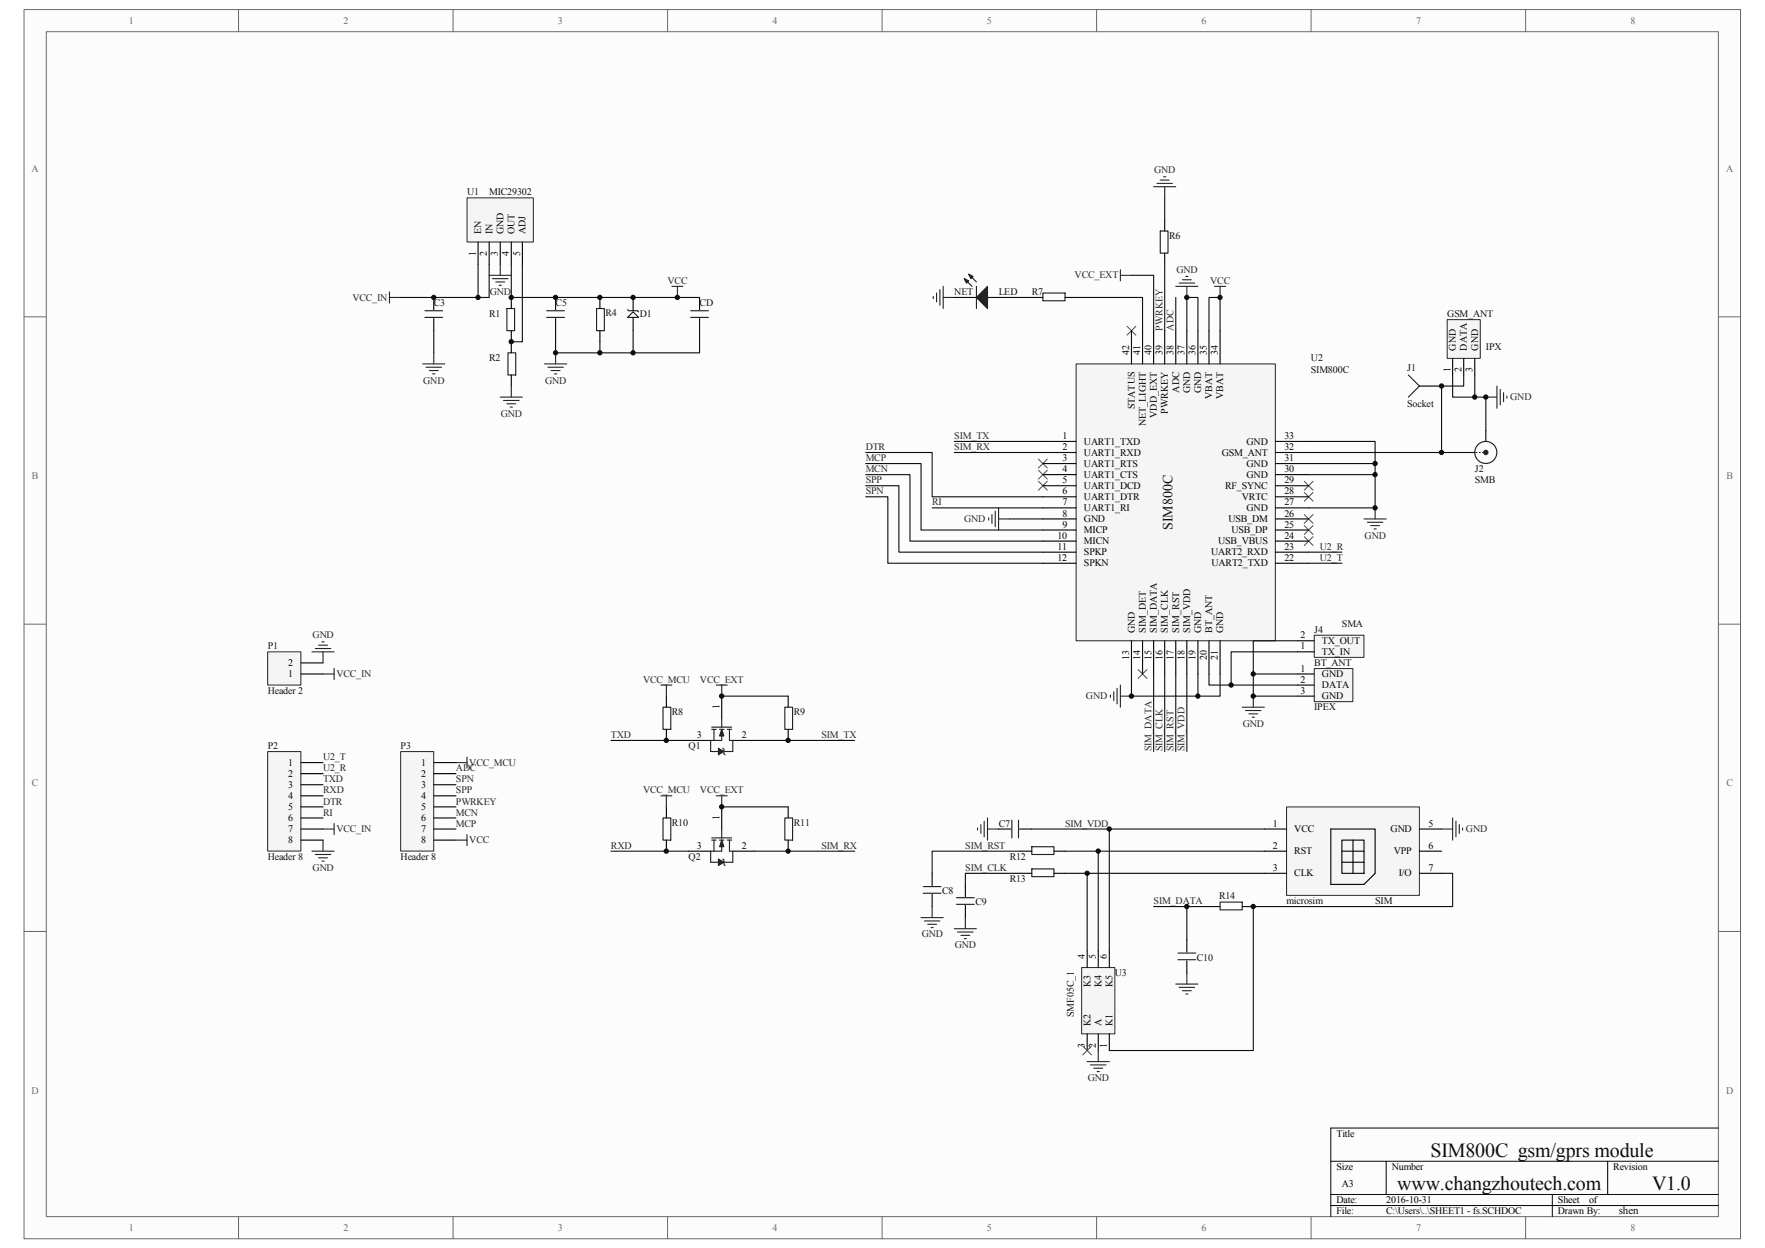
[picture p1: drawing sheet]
<svg xmlns="http://www.w3.org/2000/svg" width="297mm" height="210mm" viewBox="0 0 297 210" stroke-linecap="round" stroke-linejoin="round" font-family="sans-serif">
<path d="M4.1 1.6h288.8v206.8h-288.8z" fill="#fcfcfc"/>
<path d="M4 1.6h288.9v206.8h-288.9z" fill="none" stroke="#6a6a6a" stroke-width=".17"/>
<path d="M7.8 5.4h281.4v199.3h-281.4z" fill="#fcfcfc"/>
<g fill="none" stroke="#6a6a6a" stroke-width=".17">
<path d="M7.8 5.3h281.4v199.4h-281.4zM40.1 1.6v3.7M76.2 1.6v3.7M112.3 1.6v3.7M148.4 1.6v3.7M184.5 1.6v3.7M220.6 1.6v3.7M256.7 1.6v3.7M4 53.3h3.8M289.2 53.3h3.7M4 105h3.8M289.2 105h3.7"/>
<path d="M4 156.7h3.8M289.2 156.7h3.7M40.1 204.7v3.7M76.2 204.7v3.7M112.3 204.7v3.7M148.4 204.7v3.7M184.5 204.7v3.7M220.6 204.7v3.7M256.7 204.7v3.7"/>
</g>
<path d="M223.9 195.4h65.3M233.3 195.4v5.6M270.5 195.4v5.6M289.2 189.8h-65.3v14.9M223.9 201h65.3M223.9 202.9h65.3M261.2 201v3.7" fill="none" stroke="#000" stroke-width=".17"/>
<path d="M45.1 109.7h5.5v5.6h-5.5z" fill="#f5f5f5"/>
<path d="M45 109.7h5.6v5.6h-5.6z" fill="none" stroke="#262626" stroke-width=".17"/>
<path d="M86 50.1v1.8M86 55.6v3.8M100.9 50.1v1.8M100.9 55.6v1.9M86 63.1v1.9M50.6 113.4h3.8M50.6 111.5h3.8" fill="none" stroke="#000" stroke-width=".19"/>
<path d="M85.3 51.9h1.3v3.7h-1.3zM85.5 59.4h1.3v3.7h-1.3zM100.4 51.9h1.3v3.7h-1.3z" fill="none" stroke="#1c1c1c" stroke-width=".19"/>
<g fill="none" stroke="#262626" stroke-width=".19">
<path d="M65.5 49.1v1.9M65.5 50.1h1.9M113.1 48.2h1.8M114 48.2v1.9M54.4 113.4h1.8M56.2 112.5v1.8M52.5 143.2h3.7M53.1 143.8h2.6M53.6 144.3h1.5M54.2 144.9h.3M54.4 141.4v1.8M76.7 141.4h1.9"/>
<path d="M78.6 140.4v1.9"/>
</g>
<path d="M216.5 135.8h22.3v14.9h-22.3z" fill="#f5f5f5"/>
<path d="M216.5 135.8h22.3v14.9h-22.3z" fill="none" stroke="#262626" stroke-width=".17"/>
<path d="M212.8 139.5h3.7M223.9 139.5h7.5v7.5l-1.9 1.8h-5.6zM238.8 139.5h3.8M212.8 147h3.7M212.8 143.2h3.7M225.8 141.4h3.7v5.6h-3.7zM225.8 143.2h3.7M225.8 145.1h3.7M227.7 141.4v5.6M238.8 147h3.8M238.8 143.2h3.8" fill="none" stroke="#000" stroke-width=".19"/>
<path d="M190.4 113.4v3.7h11.2v-3.7M205.3 113.4v3.7h-3.7" fill="none" stroke="#0e0e0e" stroke-width=".19"/>
<path d="M186.9 117v.3M187.4 116.4v1.5M188 115.8v2.6M188.5 115.3v3.7M188.5 117.1h1.9M242.6 139.5h1.8M244.4 137.6v3.8M245 138.2v2.6M245.6 138.8v1.4M246.1 139.3v.4" fill="none" stroke="#262626" stroke-width=".19"/>
<path d="M221.2 112.5h6.4v5.6h-6.4z" fill="#f5f5f5"/>
<path d="M221.1 112.5h6.5v5.6h-6.5z" fill="none" stroke="#262626" stroke-width=".17"/>
<path d="M196 37v1.9M160.6 50.1h3.7M166.2 50.1h3.7M173.6 50.1h1.9M179.2 50.1h1.9M196 42.6v1.9M218.3 113.4h2.8M218.3 115.3h2.8M218.3 117.1h2.8" fill="none" stroke="#000" stroke-width=".19"/>
<g fill="none" stroke="#0e0e0e" stroke-width=".19">
<path d="M196 33.3v3.7M169.9 50.1h3.7M181.1 50.1h11.2v5.5M196 44.5v11.1M199.7 55.6v-5.5h1.9v5.5M203.4 55.6v-5.5h1.9v5.5M145.7 78h9.3v11.2h20.5M145.7 79.9h7.4v11.2h22.4M160.6 74.3h14.9M160.6 76.1h14.9M220.2 74.3h11.2v5.6h-11.2M220.2 78h11.2"/>
<path d="M231.4 79.9v5.6h-11.2M145.7 81.7h5.6v11.2h24.2M145.7 83.6h3.7v11.2h26.1M169.9 87.3h5.6M203.4 113.4v1.9h14.9M218.3 113.4h-7.4v3.7h7.4"/>
</g>
<g fill="none" stroke="#262626" stroke-width=".19">
<path d="M157 49.9v.3M157.6 49.3v1.5M158.2 48.7v2.7M158.7 48.2v3.7M158.7 50.1h1.9M197.8 48.2h3.8M198.4 47.6h2.6M199 47.1h1.5M199.5 46.5h.4M199.7 48.2v1.9M204.4 48.2h1.8M205.3 48.2v1.9"/>
<path d="M166.4 87.1v.4M166.9 86.6v1.5M167.5 86v2.6M168 87.3h1.9M168 85.5v3.7M229.5 87.3h3.8M230.1 87.9h2.6M230.6 88.4h1.5M231.2 89h.4M231.4 85.5v1.8M209 119h3.8M209.6 119.6h2.6"/>
<path d="M210.9 117.1v1.9M210.1 120.1h1.5M210.7 120.7h.4"/>
</g>
<path d="M195.2 38.9h1.3v3.7h-1.3zM162.3 46.9l1.3 1.3M163 46.1l1.3 1.3M164.3 48.2v3.7M175.5 49.3h3.7v1.3h-3.7z" fill="none" stroke="#1c1c1c" stroke-width=".19"/>
<g fill="#1c1c1c" stroke="#1c1c1c" stroke-width=".19">
<path d="M166.2 48.2v3.7l-1.9-1.8z"/>
<path d="M162.3 46.9l.7 .4-.4 .3z"/>
<path d="M163 46.1l.7 .4-.3 .4z"/>
</g>
<g fill="none" stroke="#4c4c4c" stroke-width=".17">
<path d="M189.6 54.9l1.5 1.5M191.1 54.9l-1.5 1.5M174.7 77.3l1.5 1.5M174.7 79.1l1.5 1.5M176.2 77.3l-1.5 1.5M176.2 79.1l-1.5 1.5M174.7 81l1.5 1.5M176.2 81l-1.5 1.5M219.5 90.3l1.5 1.5M219.5 88.4l1.5 1.5M219.5 86.6l1.5 1.5M219.5 82.9l1.5 1.4"/>
<path d="M219.5 81l1.5 1.5M221 90.3l-1.5 1.5M221 88.4l-1.5 1.5M221 86.6l-1.5 1.5M221 82.9l-1.5 1.4M221 81l-1.5 1.5M191.5 112.7l1.5 1.5M193 112.7l-1.5 1.5"/>
</g>
<path d="M181.1 61.3h33.5v46.5h-33.5z" fill="#f5f5f5"/>
<path d="M181.1 61.2h33.5v46.6h-33.5z" fill="none" stroke="#262626" stroke-width=".17"/>
<g fill="none" stroke="#000" stroke-width=".19">
<path d="M190.4 55.6v5.6M192.3 55.6v5.6M194.1 55.6v5.6M196 55.6v5.6M197.8 55.6v5.6M199.7 55.6v5.6M201.6 55.6v5.6M203.4 55.6v5.6M205.3 55.6v5.6M175.5 74.3h5.6M175.5 76.1h5.6M175.5 78h5.6"/>
<path d="M175.5 79.9h5.6M214.6 74.3h5.6M214.6 76.1h5.6M214.6 78h5.6M214.6 79.9h5.6M175.5 81.7h5.6M175.5 83.6h5.6M175.5 85.5h5.6M175.5 87.3h5.6M175.5 89.2h5.6M175.5 91.1h5.6M175.5 92.9h5.6"/>
<path d="M175.5 94.8h5.6M214.6 81.7h5.6M214.6 83.6h5.6M214.6 85.5h5.6M214.6 87.3h5.6M214.6 89.2h5.6M214.6 91.1h5.6M214.6 92.9h5.6M214.6 94.8h5.6M190.4 107.8v5.6M192.3 107.8v5.6M194.1 107.8v5.6"/>
<path d="M196 107.8v5.6M197.8 107.8v5.6M199.7 107.8v5.6M201.6 107.8v5.6M203.4 107.8v5.6M205.3 107.8v5.6"/>
</g>
<path d="M182 162.8h5.6v11.2h-5.6z" fill="#f5f5f5"/>
<path d="M182 162.8h5.6v11.2h-5.6z" fill="none" stroke="#262626" stroke-width=".17"/>
<path d="M182.9 160v2.8M184.8 160v2.8M186.7 160v2.8M182.9 174v2.8M184.8 174v2.8M186.7 174v2.8" fill="none" stroke="#000" stroke-width=".19"/>
<path d="M182.2 176l1.5 1.5M183.7 176l-1.5 1.5" fill="none" stroke="#4c4c4c" stroke-width=".17"/>
<path d="M243.5 53.8h5.6v6.5h-5.6z" fill="#f5f5f5"/>
<path d="M243.5 53.8h5.6v6.5h-5.6z" fill="none" stroke="#262626" stroke-width=".17"/>
<g fill="none" stroke="#000" stroke-width=".19">
<path d="M244.4 60.3v2.8M246.3 60.3v2.8M246.3 76.1h1.9M248.2 60.3v2.8M250 72.4v1.9M112.1 117.1v1.9M121.4 117.1v3.8M132.6 117.1v1.9M112.1 122.7v1.9M112.1 135.8v1.8M115.9 124.6h3.7M121.4 135.8v3.7"/>
<path d="M123.3 124.6h3.7M132.6 122.7v1.9M132.6 135.8v1.8M168 139.5h2.1M171.6 139.5h2M112.1 141.4v1.8M115.9 143.2h3.7M123.3 143.2h3.7M132.6 141.4v1.8M156.9 147v2M156.9 150.5v2M162.4 148.8v2.1"/>
<path d="M162.4 152.4v2M171.8 143.2h1.8M171.8 147h1.8M177.4 143.2h1.8M177.4 147h1.8M199.7 158.1v2.1M203.4 152.5h1.9M209 152.5h1.9M199.7 161.7v2"/>
</g>
<g fill="none" stroke="#0e0e0e" stroke-width=".19">
<path d="M197.8 50.1v5.5M145.7 76.1h11.2v7.5h18.6M220.2 76.1h22.4M244.4 63.1v3.7h5.6v5.6M246.3 63.1v1.9h-3.7v11.1h3.7M248.2 63.1v3.7M220.2 92.9h5.6M220.2 94.8h5.6M121.4 117.1h11.2M194.1 113.4v13.1M196 113.4v13.1M197.8 113.4v13.1"/>
<path d="M199.7 113.4v13.1M102.8 124.6h13.1M121.4 135.8h11.2M127 124.6h16.8M186.7 139.5v20.5M102.8 143.2h13.1M127 143.2h16.8M171.8 143.2h-14.9v3.8M171.8 147h-9.4v1.8M179.2 143.2h33.6M179.2 147h33.6M182.9 147v13"/>
<path d="M184.8 143.2v16.8M194.1 152.5h9.3M199.7 152.5v5.6M242.6 147h1.8v5.5h-33.5v24.3h-24.2"/>
</g>
<circle cx="250" cy="76.1" r=".36" fill="#1c1c1c" stroke="#1c1c1c" stroke-width=".19"/>
<g fill="none" stroke="#1c1c1c" stroke-width=".19">
<path d="M248.4 76.1h.1M248.9 76.1h.2M249.5 76.1h.2M111.6 119h1.3v3.7h-1.3zM132.1 119h1.3v3.7h-1.3zM111.6 137.6h1.3v3.8h-1.3zM119.8 122.4h3.3M119.8 122.7h.7M120.1 122.7v1.9M121.1 122.7h.7M121.4 120.9v1.5M121.4 122.7v1.9h-1.8v1.9h1.3"/>
<path d="M121.4 139.5v1.5M121.6 125.9l.2 .2v.7l.2 .2M122.4 122.7h.7M122.7 122.7v1.9h.6v1.9h-1.5M132.1 137.6h1.3v3.8h-1.3zM170.3 138v3M171.4 138v3M119.8 141h3.3M119.8 141.4h.7M120.1 141.4v1.8M121.1 141.4h.7M121.4 141.4v1.8h-1.8v1.9h1.3"/>
<path d="M121.6 144.5l.2 .2v.8l.2 .2M122.4 141.4h.7M122.7 141.4v1.8h.6v1.9h-1.5M155.4 150.3h2.9M155.4 149.2h2.9M161 152.2h2.9M161 151.1h2.9M173.6 142.5h3.8v1.3h-3.8zM173.6 146.2h3.8v1.3h-3.8zM205.3 151.8h3.7v1.3h-3.7zM198.2 161.5h3M198.2 160.4h3"/>
<circle cx="250" cy="76.1" r="1.85"/>
</g>
<g fill="#1c1c1c" stroke="#1c1c1c" stroke-width=".17">
<path d="M121.4 122.7l.4 1.1h-.7z"/>
<path d="M120.9 125.9l.9 .6-.9 .5z"/>
<path d="M121.4 141.4l.4 1.1h-.7z"/>
<path d="M120.9 144.5l.9 .6-.9 .6z"/>
</g>
<g fill="none" stroke="#262626" stroke-width=".19">
<path d="M194.1 31.4h3.7M194.7 30.9h2.6M195.2 30.3h1.5M195.8 29.7h.4M196 31.4v1.9M250 66.8h1.9M251.9 65v3.7M252.5 65.5v2.6M253 66.1v1.5M253.6 66.6v.4M52.5 109.7h3.7M53.1 109.1h2.6"/>
<path d="M53.6 108.6h1.5M54.2 108h.3M54.4 109.7v1.8M111.2 115.3h1.9M112.1 115.3v1.8M120.5 115.3h1.9M121.4 115.3v1.8M76.7 128.3h1.9M78.6 127.4v1.9M111.2 133.9h1.9M112.1 133.9v1.9M120.5 133.9h1.9"/>
<path d="M121.4 133.9v1.9M164.5 139.3v.4M165.1 138.8v1.4M165.6 138.2v2.6M166.2 137.6v3.8M166.2 139.5h1.8M155 154.4h3.7M155.5 155h2.7M156.1 155.5h1.5M156.7 156.1h.3M156.9 152.5v1.9M160.6 156.3h3.7"/>
<path d="M161.1 156.8h2.6M161.7 157.4h1.5M162.3 157.9h.3M162.4 154.4v1.9M182.9 178.6h3.8M183.5 179.2h2.6M184.1 179.8h1.4M184.8 176.8v1.8M197.8 165.6h3.8M198.4 166.1h2.6M199 166.7h1.5M199.5 167.3h.4"/>
<path d="M199.7 163.7v1.9M184.6 180.3h.4"/>
</g>
<path d="M45.1 126.5h5.5v16.7h-5.5z" fill="#f5f5f5"/>
<path d="M45 126.5h5.6v16.7h-5.6z" fill="none" stroke="#262626" stroke-width=".17"/>
<path d="M50.6 128.3h3.8M50.6 130.2h3.8M50.6 132h3.8M50.6 133.9h3.8M50.6 135.8h3.8M50.6 137.6h3.8M50.6 139.5h3.8M50.6 141.4h3.8" fill="none" stroke="#000" stroke-width=".19"/>
<path d="M67.4 126.5h5.6v16.7h-5.6z" fill="#f5f5f5"/>
<path d="M67.4 126.5h5.6v16.7h-5.6z" fill="none" stroke="#262626" stroke-width=".17"/>
<path d="M73 128.3h3.7M73 130.2h3.7M73 132h3.7M73 133.9h3.7M73 135.8h3.7M73 137.6h3.7M73 139.5h3.7M73 141.4h3.7" fill="none" stroke="#000" stroke-width=".19"/>
<path d="M221.2 106.9h8.3v3.7h-8.3z" fill="#f5f5f5"/>
<path d="M221.1 106.9h8.4v3.7h-8.4z" fill="none" stroke="#262626" stroke-width=".17"/>
<path d="M238.8 65h3.8M218.3 109.7h2.8M218.3 107.8h2.8" fill="none" stroke="#000" stroke-width=".19"/>
<path d="M190.4 46.3h3.7v9.3M218.3 109.7h-11.1v5.6M218.3 107.8h-7.4v5.6M173.6 139.5h39.2" fill="none" stroke="#0e0e0e" stroke-width=".19"/>
<path d="M188.5 45.4v1.9M188.5 46.3h1.9" fill="none" stroke="#262626" stroke-width=".19"/>
<path d="M237 63.1l1.8 1.9-1.8 1.8" fill="none" stroke="#1c1c1c" stroke-width=".19"/>
<path d="M78.6 33.3h11.1v7.4h-11.1z" fill="#f5f5f5"/>
<path d="M78.6 33.3h11.1v7.4h-11.1z" fill="none" stroke="#262626" stroke-width=".17"/>
<g fill="none" stroke="#000" stroke-width=".19">
<path d="M73 50.1v2M73 53.6v2M80.4 40.7v3.8M82.3 40.7v3.8M84.2 40.7v3.8M86 40.7v3.8M87.9 40.7v3.8M93.5 50.1v2M93.5 53.6v2M106.5 50.1v2.2M106.5 53.4v2.2M117.7 50.1v2"/>
<path d="M117.7 53.6v2"/>
</g>
<path d="M71.5 52.3h3M71.5 53.4h3M92 52.3h3M92 53.4h3M105.6 53.4l.9-.9 1 .9zM105.6 52.1l.2 .2h1.5l.2 .2M116.2 52.3h3M116.2 53.4h3" fill="none" stroke="#1c1c1c" stroke-width=".19"/>
<path d="M73 55.6v3.8M80.4 44.5v5.6h-13M82.3 44.5v5.6h-1.9M86 44.5v5.6h31.7M87.9 44.5v13h-1.9M93.5 55.6v3.8h7.4v-1.9M106.5 55.6v3.8h-5.6M117.7 55.6v3.8h-11.2M156.9 85.5h18.6" fill="none" stroke="#0e0e0e" stroke-width=".19"/>
<g fill="none" stroke="#262626" stroke-width=".19">
<path d="M73 59.4v1.8M82.3 46.3h3.7M82.9 46.9h2.6M83.4 47.4h1.5M84 48h.4M84.2 44.5v1.8M93.5 59.4v1.8M71.1 61.2h3.8M71.7 61.8h2.6M72.2 62.4h1.5M72.8 62.9h.4M84.2 66.8h3.7"/>
<path d="M84.7 67.4h2.6M85.3 67.9h1.5M85.9 68.5h.3M86 65v1.8M91.6 61.2h3.8M92.2 61.8h2.6M92.7 62.4h1.5M93.3 62.9h.4M54.4 139.5h1.8M56.2 138.6v1.8"/>
</g>
<g fill="#0e0e0e" stroke="#0e0e0e" stroke-width=".17">
<circle cx="73" cy="50" r=".36"/>
<circle cx="80.4" cy="50" r=".36"/>
<circle cx="86" cy="57.5" r=".36"/>
<circle cx="86" cy="50" r=".36"/>
<circle cx="93.5" cy="59.4" r=".36"/>
<circle cx="93.5" cy="50" r=".36"/>
<circle cx="100.9" cy="59.4" r=".36"/>
<circle cx="100.9" cy="50" r=".36"/>
<circle cx="106.5" cy="59.4" r=".36"/>
<circle cx="106.5" cy="50" r=".36"/>
<circle cx="112.1" cy="143.2" r=".36"/>
<circle cx="112.1" cy="124.6" r=".36"/>
<circle cx="114" cy="50" r=".36"/>
<circle cx="121.4" cy="135.8" r=".36"/>
<circle cx="121.4" cy="117.1" r=".36"/>
<circle cx="132.6" cy="143.2" r=".36"/>
<circle cx="132.6" cy="124.6" r=".36"/>
<circle cx="182.9" cy="146.9" r=".36"/>
<circle cx="184.8" cy="143.2" r=".36"/>
<circle cx="186.7" cy="139.5" r=".36"/>
<circle cx="190.4" cy="117.1" r=".36"/>
<circle cx="199.7" cy="152.5" r=".36"/>
<circle cx="199.7" cy="50" r=".36"/>
<circle cx="201.6" cy="117.1" r=".36"/>
<circle cx="205.3" cy="50" r=".36"/>
<circle cx="207.2" cy="115.3" r=".36"/>
<circle cx="210.9" cy="152.5" r=".36"/>
<circle cx="210.9" cy="117.1" r=".36"/>
<circle cx="210.9" cy="113.4" r=".36"/>
<circle cx="231.4" cy="85.5" r=".36"/>
<circle cx="231.4" cy="79.9" r=".36"/>
<circle cx="231.4" cy="78" r=".36"/>
<circle cx="242.6" cy="76.1" r=".36"/>
<circle cx="242.6" cy="65" r=".36"/>
<circle cx="248.2" cy="66.8" r=".36"/>
<circle cx="250" cy="66.8" r=".36"/>
</g>
<g font-size="3.4" fill="#0e0e0e">
<text x="240.7" y="194.6">SIM800C gsm/gprs module</text>
<text x="235.1" y="200.2">www.changzhoutech.com</text>
<text x="278" y="200.2">V1.0</text>
</g>
<text font-size="2.4" fill="#0e0e0e" x="197.3" y="89.2" transform="rotate(-90 197.3 89.2)">SIM800C</text>
<text font-size="1.9" fill="#0e0e0e" x="272.4" y="204.3">shen</text>
<g font-size="1.7" fill="#696969">
<text x="21.7" y="4">1</text>
<text x="57.8" y="4">2</text>
<text x="93.9" y="4">3</text>
<text x="130" y="4">4</text>
<text x="166.1" y="4">5</text>
<text x="202.2" y="4">6</text>
<text x="238.3" y="4">7</text>
<text x="274.4" y="4">8</text>
<text x="5.3" y="28.9">A</text>
<text x="290.4" y="28.9">A</text>
<text x="5.4" y="80.6">B</text>
<text x="290.5" y="80.6">B</text>
<text x="5.4" y="132.3">C</text>
<text x="290.5" y="132.3">C</text>
<text x="5.3" y="184">D</text>
<text x="290.4" y="184">D</text>
<text x="21.7" y="207.1">1</text>
<text x="57.8" y="207.1">2</text>
<text x="93.9" y="207.1">3</text>
<text x="130" y="207.1">4</text>
<text x="166.1" y="207.1">5</text>
<text x="202.2" y="207.1">6</text>
<text x="238.3" y="207.1">7</text>
<text x="274.4" y="207.1">8</text>
</g>
<g font-size="1.7" fill="#262626">
<text x="194.2" y="29.1">GND</text>
<text x="112.3" y="47.8">VCC</text>
<text x="180.8" y="46.9">VCC_EXT</text>
<text x="198" y="45.9">GND</text>
<text x="203.7" y="47.8">VCC</text>
<text x="59.3" y="50.6">VCC_IN</text>
<text x="82.4" y="49.7">GND</text>
<text x="195.6" y="55.6" transform="rotate(-90 195.6 55.6)">PWRKEY</text>
<text x="197.5" y="55.6" transform="rotate(-90 197.5 55.6)">ADC</text>
<text x="71.2" y="64.6">GND</text>
<text x="91.7" y="64.6">GND</text>
<text x="84.3" y="70.1">GND</text>
<text x="254.1" y="67.3">GND</text>
<text x="145.7" y="77.6">MCP</text>
<text x="145.7" y="75.7">DTR</text>
<text x="160.6" y="73.9">SIM_TX</text>
<text x="160.6" y="75.7">SIM_RX</text>
<text x="145.7" y="79.5">MCN</text>
<text x="145.7" y="81.3">SPP</text>
<text x="145.7" y="83.2">SPN</text>
<text x="156.9" y="85">RI</text>
<text x="162.2" y="87.9">GND</text>
<text x="222.1" y="92.5">U2_R</text>
<text x="222.1" y="94.4">U2_T</text>
<text x="229.6" y="90.7">GND</text>
<text x="52.6" y="107.4">GND</text>
<text x="56.6" y="113.9">VCC_IN</text>
<text x="108.2" y="114.9">VCC_MCU</text>
<text x="117.8" y="114.9">VCC_EXT</text>
<text x="182.7" y="117.7">GND</text>
<text x="102.8" y="124.2">TXD</text>
<text x="138.2" y="124.2">SIM_TX</text>
<text x="209.1" y="122.3">GND</text>
<text x="54.4" y="131.6">TXD</text>
<text x="54.4" y="129.8">U2_R</text>
<text x="54.4" y="127.9">U2_T</text>
<text x="76.7" y="131.6">SPN</text>
<text x="76.7" y="129.8">ADC</text>
<text x="79" y="128.8">VCC_MCU</text>
<text x="193.7" y="126.4" transform="rotate(-90 193.7 126.4)">SIM_DATA</text>
<text x="195.6" y="126.4" transform="rotate(-90 195.6 126.4)">SIM_CLK</text>
<text x="197.5" y="126.4" transform="rotate(-90 197.5 126.4)">SIM_RST</text>
<text x="199.3" y="126.4" transform="rotate(-90 199.3 126.4)">SIM_VDD</text>
<text x="54.4" y="137.2">RI</text>
<text x="54.4" y="133.5">RXD</text>
<text x="54.4" y="135.4">DTR</text>
<text x="76.7" y="135.4">PWRKEY</text>
<text x="76.7" y="137.2">MCN</text>
<text x="76.7" y="133.5">SPP</text>
<text x="108.2" y="133.5">VCC_MCU</text>
<text x="117.8" y="133.5">VCC_EXT</text>
<text x="56.6" y="140">VCC_IN</text>
<text x="76.7" y="139.1">MCP</text>
<text x="79" y="141.9">VCC</text>
<text x="102.8" y="142.8">RXD</text>
<text x="138.2" y="142.8">SIM_RX</text>
<text x="162.4" y="142.8">SIM_RST</text>
<text x="179.2" y="139.1">SIM_VDD</text>
<text x="246.7" y="140">GND</text>
<text x="52.6" y="146.6">GND</text>
<text x="162.4" y="146.6">SIM_CLK</text>
<text x="194.1" y="152.1">SIM_DATA</text>
<text x="155.1" y="157.7">GND</text>
<text x="160.7" y="159.6">GND</text>
<text x="183" y="181.9">GND</text>
</g>
<g font-size="1.7" fill="#0e0e0e">
<text x="78.6" y="32.9">U1</text>
<text x="82.3" y="32.9">MIC29302</text>
<text x="196.7" y="40.1">R6</text>
<text x="73" y="51.5">C3</text>
<text x="82.3" y="53.4">R1</text>
<text x="93.5" y="51.5">C5</text>
<text x="101.9" y="53.2">R4</text>
<text x="107.7" y="53.4">D1</text>
<text x="117.7" y="51.5">CD</text>
<text x="160.6" y="49.7">NET</text>
<text x="168" y="49.7">LED</text>
<text x="173.6" y="49.7">R7</text>
<text x="243.5" y="53.4">GSM_ANT</text>
<text x="250" y="59">IPX</text>
<text x="82.3" y="60.8">R2</text>
<text x="220.6" y="60.8">U2</text>
<text x="220.6" y="62.7">SIM800C</text>
<text x="236.8" y="62.5">J1</text>
<text x="236.8" y="68.5">Socket</text>
<text x="248.2" y="79.5">J2</text>
<text x="248.2" y="81.3">SMB</text>
<text x="221.2" y="106.5">J4</text>
<text x="225.8" y="105.6">SMA</text>
<text x="45" y="109.3">P1</text>
<text x="221.2" y="112.1">BT_ANT</text>
<text x="45" y="116.7">Header 2</text>
<text x="221.2" y="119.5">IPEX</text>
<text x="113.1" y="120.3">R8</text>
<text x="133.6" y="120.3">R9</text>
<text x="45" y="126">P2</text>
<text x="67.4" y="126">P3</text>
<text x="115.8" y="126">Q1</text>
<text x="113.1" y="138.9">R10</text>
<text x="133.6" y="138.9">R11</text>
<text x="168" y="139.1">C7</text>
<text x="45" y="144.7">Header 8</text>
<text x="67.4" y="144.7">Header 8</text>
<text x="115.8" y="144.7">Q2</text>
<text x="169.9" y="144.7">R12</text>
<text x="169.9" y="148.4">R13</text>
<text x="158.5" y="150.5">C8</text>
<text x="164.1" y="152.3">C9</text>
<text x="205.1" y="151.2">R14</text>
<text x="216.5" y="152.1">microsim</text>
<text x="231.4" y="152.1">SIM</text>
<text x="201.4" y="161.6">C10</text>
<text x="187.6" y="164.3">U3</text>
<text x="180.7" y="171.2" transform="rotate(-90 180.7 171.2)">SMF05C_1</text>
</g>
<g font-size="1.7">
<text x="81" y="39.4" transform="rotate(-90 81 39.4)">EN</text>
<text x="82.8" y="39.4" transform="rotate(-90 82.8 39.4)">IN</text>
<text x="84.7" y="39.4" transform="rotate(-90 84.7 39.4)">GND</text>
<text x="86.6" y="39.4" transform="rotate(-90 86.6 39.4)">OUT</text>
<text x="88.4" y="39.4" transform="rotate(-90 88.4 39.4)">ADJ</text>
<text x="80.1" y="43.1" transform="rotate(-90 80.1 43.1)">1</text>
<text x="81.9" y="43.1" transform="rotate(-90 81.9 43.1)">2</text>
<text x="83.8" y="43.1" transform="rotate(-90 83.8 43.1)">3</text>
<text x="85.6" y="43.1" transform="rotate(-90 85.6 43.1)">4</text>
<text x="87.5" y="43.1" transform="rotate(-90 87.5 43.1)">5</text>
<text x="190" y="59.8" transform="rotate(-90 190 59.8)">42</text>
<text x="191.9" y="59.8" transform="rotate(-90 191.9 59.8)">41</text>
<text x="193.7" y="59.8" transform="rotate(-90 193.7 59.8)">40</text>
<text x="195.6" y="59.8" transform="rotate(-90 195.6 59.8)">39</text>
<text x="197.5" y="59.8" transform="rotate(-90 197.5 59.8)">38</text>
<text x="199.3" y="59.8" transform="rotate(-90 199.3 59.8)">37</text>
<text x="201.2" y="59.8" transform="rotate(-90 201.2 59.8)">36</text>
<text x="203.1" y="59.8" transform="rotate(-90 203.1 59.8)">35</text>
<text x="204.9" y="59.8" transform="rotate(-90 204.9 59.8)">34</text>
<text x="245" y="59" transform="rotate(-90 245 59)">GND</text>
<text x="246.9" y="59" transform="rotate(-90 246.9 59)">DATA</text>
<text x="248.7" y="59" transform="rotate(-90 248.7 59)">GND</text>
<text x="244.1" y="62.6" transform="rotate(-90 244.1 62.6)">1</text>
<text x="245.9" y="62.6" transform="rotate(-90 245.9 62.6)">2</text>
<text x="247.8" y="62.6" transform="rotate(-90 247.8 62.6)">3</text>
<text x="191" y="68.9" transform="rotate(-90 191 68.9)">STATUS</text>
<text x="192.8" y="71.7" transform="rotate(-90 192.8 71.7)">NET_LIGHT</text>
<text x="194.7" y="70.3" transform="rotate(-90 194.7 70.3)">VDD_EXT</text>
<text x="196.5" y="69.6" transform="rotate(-90 196.5 69.6)">PWRKEY</text>
<text x="198.4" y="66.1" transform="rotate(-90 198.4 66.1)">ADC</text>
<text x="200.3" y="66.1" transform="rotate(-90 200.3 66.1)">GND</text>
<text x="202.1" y="66.1" transform="rotate(-90 202.1 66.1)">GND</text>
<text x="204" y="67.1" transform="rotate(-90 204 67.1)">VBAT</text>
<text x="205.9" y="67.1" transform="rotate(-90 205.9 67.1)">VBAT</text>
<text x="178.8" y="73.9">1</text>
<text x="178.8" y="75.7">2</text>
<text x="178.8" y="77.6">3</text>
<text x="182.4" y="74.8">UART1_TXD</text>
<text x="182.4" y="76.7">UART1_RXD</text>
<text x="205.6" y="76.7">GSM_ANT</text>
<text x="209.8" y="74.8">GND</text>
<text x="216.1" y="77.6">31</text>
<text x="216.1" y="75.7">32</text>
<text x="216.1" y="73.9">33</text>
<text x="178.8" y="79.5">4</text>
<text x="178.8" y="81.3">5</text>
<text x="178.8" y="83.2">6</text>
<text x="182.4" y="78.5">UART1_RTS</text>
<text x="182.4" y="80.4">UART1_CTS</text>
<text x="182.4" y="82.3">UART1_DCD</text>
<text x="206.2" y="82.3">RF_SYNC</text>
<text x="209.8" y="80.4">GND</text>
<text x="209.8" y="78.5">GND</text>
<text x="216.1" y="83.2">28</text>
<text x="216.1" y="81.3">29</text>
<text x="216.1" y="79.5">30</text>
<text x="178.8" y="85">7</text>
<text x="178.8" y="86.9">8</text>
<text x="178.8" y="88.8">9</text>
<text x="182.4" y="84.1">UART1_DTR</text>
<text x="182.4" y="86">UART1_RI</text>
<text x="182.4" y="87.9">GND</text>
<text x="182.4" y="89.7">MICP</text>
<text x="206.7" y="87.9">USB_DM</text>
<text x="207.2" y="89.7">USB_DP</text>
<text x="209" y="84.1">VRTC</text>
<text x="209.8" y="86">GND</text>
<text x="216.1" y="88.8">25</text>
<text x="216.1" y="86.9">26</text>
<text x="216.1" y="85">27</text>
<text x="177.9" y="90.7">10</text>
<text x="177.9" y="92.5">11</text>
<text x="177.9" y="94.4">12</text>
<text x="182.4" y="91.6">MICN</text>
<text x="182.4" y="93.4">SPKP</text>
<text x="182.4" y="95.3">SPKN</text>
<text x="203.8" y="93.4">UART2_RXD</text>
<text x="203.9" y="95.3">UART2_TXD</text>
<text x="205" y="91.6">USB_VBUS</text>
<text x="216.1" y="94.4">22</text>
<text x="216.1" y="92.5">23</text>
<text x="216.1" y="90.7">24</text>
<text x="191" y="106.5" transform="rotate(-90 191 106.5)">GND</text>
<text x="192.8" y="106.5" transform="rotate(-90 192.8 106.5)">SIM_DET</text>
<text x="194.7" y="106.5" transform="rotate(-90 194.7 106.5)">SIM_DATA</text>
<text x="196.5" y="106.5" transform="rotate(-90 196.5 106.5)">SIM_CLK</text>
<text x="198.4" y="106.5" transform="rotate(-90 198.4 106.5)">SIM_RST</text>
<text x="200.3" y="106.5" transform="rotate(-90 200.3 106.5)">SIM_VDD</text>
<text x="202.1" y="106.5" transform="rotate(-90 202.1 106.5)">GND</text>
<text x="204" y="106.5" transform="rotate(-90 204 106.5)">BT_ANT</text>
<text x="205.9" y="106.5" transform="rotate(-90 205.9 106.5)">GND</text>
<text x="218.9" y="107.4">2</text>
<text x="48.5" y="113.9">1</text>
<text x="48.5" y="112.1">2</text>
<text x="190" y="111" transform="rotate(-90 190 111)">13</text>
<text x="191.9" y="111" transform="rotate(-90 191.9 111)">14</text>
<text x="193.7" y="111" transform="rotate(-90 193.7 111)">15</text>
<text x="195.6" y="111" transform="rotate(-90 195.6 111)">16</text>
<text x="197.5" y="111" transform="rotate(-90 197.5 111)">17</text>
<text x="199.3" y="111" transform="rotate(-90 199.3 111)">18</text>
<text x="201.2" y="111" transform="rotate(-90 201.2 111)">19</text>
<text x="203.1" y="111" transform="rotate(-90 203.1 111)">20</text>
<text x="204.9" y="111" transform="rotate(-90 204.9 111)">21</text>
<text x="218.9" y="113">1</text>
<text x="218.9" y="109.3">1</text>
<text x="222.4" y="113.9">GND</text>
<text x="222.4" y="110.2">TX_IN</text>
<text x="222.4" y="108.4">TX_OUT</text>
<text x="121.1" y="119.4" transform="rotate(-90 121.1 119.4)">1</text>
<text x="218.9" y="114.9">2</text>
<text x="218.9" y="116.7">3</text>
<text x="222.4" y="115.8">DATA</text>
<text x="222.4" y="117.7">GND</text>
<text x="117.3" y="124.2">3</text>
<text x="124.8" y="124.2">2</text>
<text x="48.5" y="128.8">1</text>
<text x="48.5" y="130.7">2</text>
<text x="70.9" y="128.8">1</text>
<text x="70.9" y="130.7">2</text>
<text x="48.5" y="132.6">3</text>
<text x="48.5" y="134.4">4</text>
<text x="48.5" y="136.3">5</text>
<text x="70.9" y="132.6">3</text>
<text x="70.9" y="134.4">4</text>
<text x="70.9" y="136.3">5</text>
<text x="48.5" y="138.2">6</text>
<text x="48.5" y="140">7</text>
<text x="48.5" y="141.9">8</text>
<text x="70.9" y="138.2">6</text>
<text x="70.9" y="140">7</text>
<text x="70.9" y="141.9">8</text>
<text x="117.3" y="142.8">3</text>
<text x="121.1" y="138" transform="rotate(-90 121.1 138)">1</text>
<text x="124.8" y="142.8">2</text>
<text x="214.2" y="142.8">2</text>
<text x="214.2" y="139.1">1</text>
<text x="217.8" y="143.8">RST</text>
<text x="217.8" y="140">VCC</text>
<text x="234" y="140">GND</text>
<text x="234.6" y="143.8">VPP</text>
<text x="240.4" y="142.8">6</text>
<text x="240.4" y="139.1">5</text>
<text x="214.2" y="146.6">3</text>
<text x="217.8" y="147.5">CLK</text>
<text x="235.4" y="147.5">I/O</text>
<text x="240.4" y="146.6">7</text>
<text x="182.5" y="161.3" transform="rotate(-90 182.5 161.3)">4</text>
<text x="184.4" y="161.3" transform="rotate(-90 184.4 161.3)">5</text>
<text x="186.3" y="161.3" transform="rotate(-90 186.3 161.3)">6</text>
<text x="183.5" y="166.2" transform="rotate(-90 183.5 166.2)">K3</text>
<text x="185.3" y="166.2" transform="rotate(-90 185.3 166.2)">K4</text>
<text x="187.2" y="166.2" transform="rotate(-90 187.2 166.2)">K5</text>
<text x="183.5" y="172.7" transform="rotate(-90 183.5 172.7)">K2</text>
<text x="185.3" y="172.7" transform="rotate(-90 185.3 172.7)">A</text>
<text x="187.2" y="172.7" transform="rotate(-90 187.2 172.7)">K1</text>
<text x="182.5" y="176.3" transform="rotate(-90 182.5 176.3)">3</text>
<text x="184.4" y="176.3" transform="rotate(-90 184.4 176.3)">2</text>
<text x="186.3" y="176.3" transform="rotate(-90 186.3 176.3)">1</text>
<text x="224.9" y="191.3">Title</text>
<text x="224.9" y="196.9">Size</text>
<text x="234.2" y="196.9">Number</text>
<text x="271.5" y="196.9">Revision</text>
<text x="224.9" y="202.5">Date:</text>
<text x="225.8" y="199.7">A3</text>
<text x="233.3" y="202.5">2016-10-31</text>
<text x="262.2" y="202.5">Sheet</text>
<text x="267.4" y="202.5">of</text>
<text x="224.9" y="204.3">File:</text>
<text x="233.3" y="204.3">C:\Users\..\SHEET1 - fs.SCHDOC</text>
<text x="262.2" y="204.3">Drawn By:</text>
</g>
</svg>
